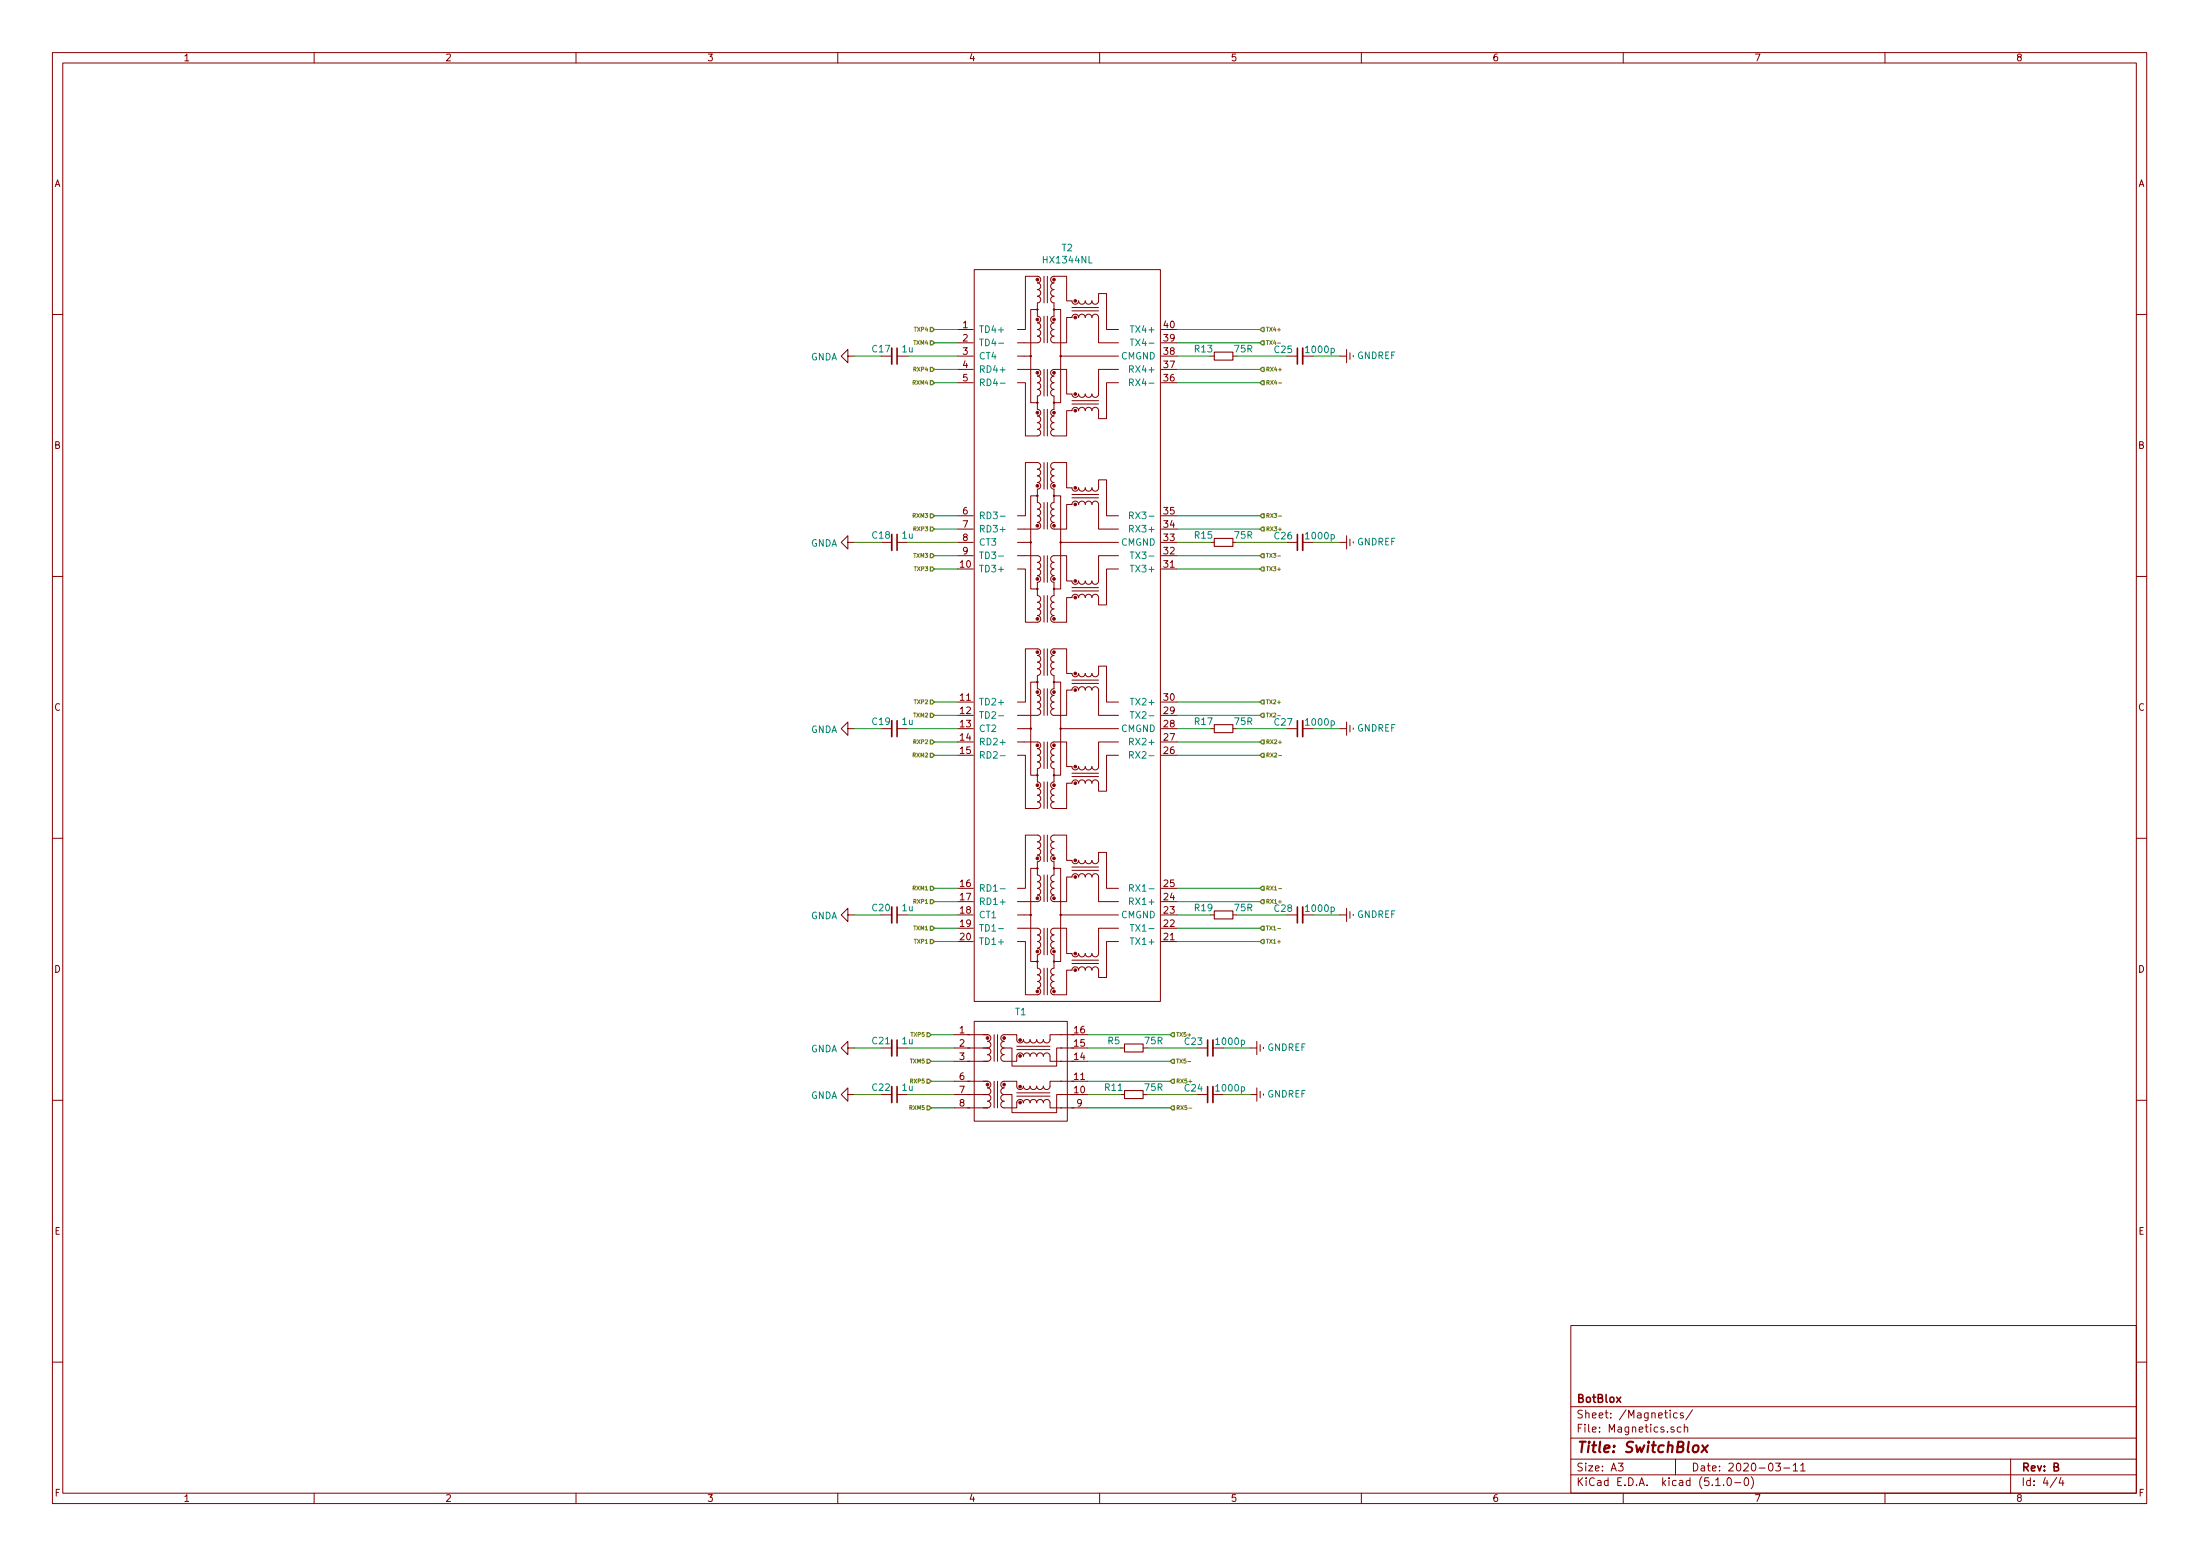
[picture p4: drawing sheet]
<svg xmlns="http://www.w3.org/2000/svg" width="420mm" height="297mm" viewBox="0 0 420 297" stroke-linecap="round" stroke-linejoin="round" font-family="sans-serif">
<g fill="none" stroke="#840000" stroke-width=".19">
<path d="M10 10h400v277h-400zM12 12h396v273.1h-396zM60 10v2M110 10v2M160 10v2M210 10v2M260 10v2M310 10v2M360 10v2M186.1 51.5h35.5v139.7h-35.5zM198 59.1h.2M198.1 59.1h-1.3v17.8h1.3"/>
<path d="M198.1 53.2v.4M199.4 52.7v5.1M200 52.7v5.1M201.2 59.1h.2M201.3 59.1h1.3v17.8h-1.3M201.3 53.2v.4M204.7 59.3h5.1M204.7 58.7h5.1M205.2 57.4h.4M10 60h2M161.9 68v-1.3l-1.2 1.3 1.2 1.3v-1.3h1.3M168.3 68h2"/>
<path d="M171.3 68h2.1M182.9 70.5h3M182.9 68h3M182.9 65.4h3M182.9 62.9h3M182.9 73.1h3M194.3 70.5h3.8a.63 .63 0 0 1 .7 .7 .63 .63 0 0 1-.7 .6 .63 .63 0 0 1 .7 .6 .63 .63 0 0 1-.7 .7 .63 .63 0 0 1 .7 .6 .63 .63 0 0 1-.7 .6 .63 .63 0 0 1 .7 .7 .63 .63 0 0 1-.7 .6v2.5a.63 .63 0 0 1 .7 .7 .63 .63 0 0 1-.7 .6 .63 .63 0 0 1 .7 .6 .63 .63 0 0 1-.7 .7 .63 .63 0 0 1 .7 .6 .63 .63 0 0 1-.7 .7 .63 .63 0 0 1 .7 .6 .63 .63 0 0 1-.7 .6h-2.3v-10.1h-1.5M194.3 62.9h1.5v-10.2h2.3a.63 .63 0 0 1 .7 .7 .63 .63 0 0 1-.7 .6 .63 .63 0 0 1 .7 .6 .63 .63 0 0 1-.7 .7 .63 .63 0 0 1 .7 .6 .63 .63 0 0 1-.7 .7 .63 .63 0 0 1 .7 .6 .63 .63 0 0 1-.7 .6v2.6a.63 .63 0 0 1 .7 .6 .63 .63 0 0 1-.7 .6 .63 .63 0 0 1 .7 .7 .63 .63 0 0 1-.7 .6 .63 .63 0 0 1 .7 .6 .63 .63 0 0 1-.7 .7 .63 .63 0 0 1 .7 .6 .63 .63 0 0 1-.7 .6h-3.8M194.3 68h2.7M198 76.9h.2M198.1 60.9v.4M198.1 71v.4"/>
<path d="M198.1 78.6v.4M199.4 60.4v5M199.4 70.5v5.1M199.4 78.1v5.1M200 60.4v5M200 70.5v5.1M200 78.1v5.1M201.2 76.9h.2M201.3 60.9v.4M201.3 71v.4M201.3 78.6v.4M202.4 68h11.2"/>
<path d="M204.7 77.1h5.1M204.7 76.5h5.1M205.2 78.4h.4M205.2 75.2h.4M205.2 60.6h.4M213.6 70.5h-3.8v4.7a.63 .63 0 0 1-.6 .7 .63 .63 0 0 1-.7-.7 .63 .63 0 0 1-.6 .7 .63 .63 0 0 1-.6-.7 .63 .63 0 0 1-.7 .7 .63 .63 0 0 1-.6-.7 .63 .63 0 0 1-.6 .7 .63 .63 0 0 1-.7-.7h-1v-4.7h-2.4a.63 .63 0 0 0-.6 .7 .63 .63 0 0 0 .6 .6 .63 .63 0 0 0-.6 .6 .63 .63 0 0 0 .6 .7 .63 .63 0 0 0-.6 .6 .63 .63 0 0 0 .6 .6 .63 .63 0 0 0-.6 .7 .63 .63 0 0 0 .6 .6l-.1 2.5a.64 .64 0 0 0-.5 .7 .64 .64 0 0 0 .6 .6 .63 .63 0 0 0-.6 .6 .63 .63 0 0 0 .6 .7 .63 .63 0 0 0-.6 .6 .63 .63 0 0 0 .6 .7 .63 .63 0 0 0-.6 .6 .63 .63 0 0 0 .6 .6h2.4v-4.8l1-.1a.64 .64 0 0 1 .7-.5 .64 .64 0 0 1 .6 .6 .63 .63 0 0 1 .6-.6 .63 .63 0 0 1 .7 .6 .63 .63 0 0 1 .6-.6 .63 .63 0 0 1 .6 .6 .63 .63 0 0 1 .7-.6 .63 .63 0 0 1 .6 .6v.2M213.6 62.9h-2.3v-6.9h-1.5v1.4a.63 .63 0 0 1-.6 .7 .63 .63 0 0 1-.7-.7 .63 .63 0 0 1-.6 .7 .63 .63 0 0 1-.6-.7 .63 .63 0 0 1-.7 .7 .63 .63 0 0 1-.6-.7 .63 .63 0 0 1-.6 .7 .63 .63 0 0 1-.7-.7h-1v-4.7h-2.5a.64 .64 0 0 0-.5 .7 .64 .64 0 0 0 .6 .6 .63 .63 0 0 0-.6 .6 .63 .63 0 0 0 .6 .7 .63 .63 0 0 0-.6 .6 .63 .63 0 0 0 .6 .7 .63 .63 0 0 0-.6 .6 .63 .63 0 0 0 .6 .6l-.1 2.6a.64 .64 0 0 0-.5 .6 .64 .64 0 0 0 .6 .6 .63 .63 0 0 0-.6 .7 .63 .63 0 0 0 .6 .6 .63 .63 0 0 0-.6 .6 .63 .63 0 0 0 .6 .7 .63 .63 0 0 0-.6 .6 .63 .63 0 0 0 .6 .6h2.4v-4.8h1a.64 .64 0 0 1 .7-.6 .64 .64 0 0 1 .6 .6 .63 .63 0 0 1 .6-.6 .63 .63 0 0 1 .7 .6 .63 .63 0 0 1 .6-.6 .63 .63 0 0 1 .6 .6 .63 .63 0 0 1 .7-.6 .63 .63 0 0 1 .6 .6v4.8h3.8M213.6 73.1h-2.3v6.8h-1.5v-1.4M221.8 70.5h3M221.8 68h3M221.8 65.4h3M221.8 62.9h3"/>
<path d="M221.8 73.1h3M231.1 68h.8M235.5 68h.7M245.7 68h2.1M248.8 68h2M255.9 68h1.3M257.2 66.7v2.6M257.8 67.3v1.3M258.4 67.9v.2M408 60h2M182.9 98.5h3M194.3 98.5h1.5v-10.2h2.3a.63 .63 0 0 1 .7 .6 .63 .63 0 0 1-.7 .7 .63 .63 0 0 1 .7 .6 .63 .63 0 0 1-.7 .6 .63 .63 0 0 1 .7 .7 .63 .63 0 0 1-.7 .6 .63 .63 0 0 1 .7 .6 .63 .63 0 0 1-.7 .7v2.5a.63 .63 0 0 1 .7 .7 .63 .63 0 0 1-.7 .6 .63 .63 0 0 1 .7 .6 .63 .63 0 0 1-.7 .7 .63 .63 0 0 1 .7 .6 .63 .63 0 0 1-.7 .6 .63 .63 0 0 1 .7 .7 .63 .63 0 0 1-.7 .6h-3.8"/>
<path d="M198 94.7h.2M198.1 94.7h-1.3v17.7h1.3M198.1 92.5v.4M199.4 88.3v5.1M199.4 95.9v5.1M200 88.3v5.1M200 95.9v5.1M201.2 94.7h.2M201.3 94.7h1.3v17.7h-1.3M201.3 92.5v.4M204.7 95h5.1M204.7 94.4h5.1"/>
<path d="M205.2 96.3h.4M205.2 93.1h.4M209.8 92.9v.3a.64 .64 0 0 1-.7 .6 .64 .64 0 0 1-.6-.7 .63 .63 0 0 1-.6 .7 .63 .63 0 0 1-.6-.7 .63 .63 0 0 1-.7 .7 .63 .63 0 0 1-.6-.7 .63 .63 0 0 1-.6 .7 .63 .63 0 0 1-.7-.7h-1v-4.8h-2.5a.64 .64 0 0 0-.5 .7 .64 .64 0 0 0 .6 .6 .63 .63 0 0 0-.6 .6 .63 .63 0 0 0 .6 .6 .63 .63 0 0 0-.6 .7 .63 .63 0 0 0 .6 .6 .63 .63 0 0 0-.6 .6 .63 .63 0 0 0 .6 .7l-.1 2.5a.64 .64 0 0 0-.5 .7 .64 .64 0 0 0 .6 .6 .63 .63 0 0 0-.6 .6 .63 .63 0 0 0 .6 .7 .63 .63 0 0 0-.6 .6 .63 .63 0 0 0 .6 .6 .63 .63 0 0 0-.6 .7 .63 .63 0 0 0 .6 .6h2.4v-4.7h1a.63 .63 0 0 1 .7-.6 .63 .63 0 0 1 .6 .6 .63 .63 0 0 1 .6-.6 .63 .63 0 0 1 .7 .6 .63 .63 0 0 1 .6-.6 .63 .63 0 0 1 .6 .6 .63 .63 0 0 1 .7-.6 .63 .63 0 0 1 .6 .6v4.7h3.8M209.8 93v-1.4h1.5v6.9h2.3M221.8 98.5h3M10 110h2M161.9 103.5v-1.2l-1.2 1.2 1.2 1.3v-1.3h1.3M168.3 103.5h2M171.3 103.5h2.1M182.9 106.1h3M182.9 103.5h3M182.9 101h3"/>
<path d="M182.9 108.6h3M194.3 106.1h3.8a.63 .63 0 0 1 .7 .6 .63 .63 0 0 1-.7 .7 .63 .63 0 0 1 .7 .6 .63 .63 0 0 1-.7 .6 .63 .63 0 0 1 .7 .7 .63 .63 0 0 1-.7 .6 .63 .63 0 0 1 .7 .6 .63 .63 0 0 1-.7 .7v2.5a.63 .63 0 0 1 .7 .6 .63 .63 0 0 1-.7 .7 .63 .63 0 0 1 .7 .6 .63 .63 0 0 1-.7 .6 .63 .63 0 0 1 .7 .7 .63 .63 0 0 1-.7 .6 .63 .63 0 0 1 .7 .6 .63 .63 0 0 1-.7 .7h-2.3v-10.2h-1.5M194.3 103.5h2.7M198 112.4h.2M198.1 100.1v.4M198.1 110.3v.4M198.1 117.9v.4M199.4 106.1v5.1M199.4 113.7v5.1M200 106.1v5.1M200 113.7v5.1M201.2 112.4h.2"/>
<path d="M201.3 100.1v.4M201.3 110.3v.4M201.3 117.9v.4M202.4 103.5h11.2M204.7 112.8h5.1M204.7 112.2h5.1M205.2 114.1h.4M205.2 110.9h.4M213.6 106.1h-3.8v4.8a.63 .63 0 0 1-.6 .6 .63 .63 0 0 1-.7-.6 .63 .63 0 0 1-.6 .6 .63 .63 0 0 1-.6-.6 .63 .63 0 0 1-.7 .6 .63 .63 0 0 1-.6-.6 .63 .63 0 0 1-.6 .6 .63 .63 0 0 1-.7-.6h-1v-4.8h-2.5a.64 .64 0 0 0-.5 .6 .64 .64 0 0 0 .6 .7 .63 .63 0 0 0-.6 .6 .63 .63 0 0 0 .6 .6 .63 .63 0 0 0-.6 .7 .63 .63 0 0 0 .6 .6 .63 .63 0 0 0-.6 .6 .63 .63 0 0 0 .6 .7l-.1 2.5a.64 .64 0 0 0-.5 .7 .64 .64 0 0 0 .6 .6 .63 .63 0 0 0-.6 .6 .63 .63 0 0 0 .6 .6 .63 .63 0 0 0-.6 .7 .63 .63 0 0 0 .6 .6 .63 .63 0 0 0-.6 .6 .63 .63 0 0 0 .6 .7h2.4v-4.7l1-.1a.64 .64 0 0 1 .7-.6 .64 .64 0 0 1 .6 .7 .63 .63 0 0 1 .6-.7 .63 .63 0 0 1 .7 .7 .63 .63 0 0 1 .6-.7 .63 .63 0 0 1 .6 .7 .63 .63 0 0 1 .7-.7 .63 .63 0 0 1 .6 .7v1.4h1.5v-6.9h2.3M221.8 106.1h3M221.8 103.5h3M221.8 101h3"/>
<path d="M221.8 108.6h3M231.1 103.5h.8M235.5 103.5h.7M245.7 103.5h2.1M248.8 103.5h2M255.9 103.5h1.3M257.2 102.3v2.5M257.8 102.9v1.3M258.4 103.4v.3M408 110h2M161.9 139.1v-1.3l-1.2 1.3 1.2 1.3v-1.3h1.3M168.3 139.1h2"/>
<path d="M171.3 139.1h2.1M182.9 139.1h3M182.9 136.6h3M182.9 134h3M194.3 134h1.5v-10.1h2.3a.63 .63 0 0 1 .7 .6 .63 .63 0 0 1-.7 .6 .63 .63 0 0 1 .7 .7 .63 .63 0 0 1-.7 .6 .63 .63 0 0 1 .7 .6 .63 .63 0 0 1-.7 .7 .63 .63 0 0 1 .7 .6 .63 .63 0 0 1-.7 .6v2.6a.63 .63 0 0 1 .7 .6 .63 .63 0 0 1-.7 .7 .63 .63 0 0 1 .7 .6 .63 .63 0 0 1-.7 .6 .63 .63 0 0 1 .7 .7 .63 .63 0 0 1-.7 .6 .63 .63 0 0 1 .7 .6 .63 .63 0 0 1-.7 .7h-3.8M194.3 139.1h2.7M198 130.2h.2M198.1 130.2h-1.3v17.8h1.3M198.1 124.4v.4M198.1 132v.4M199.4 123.9v5M199.4 131.5v5.1"/>
<path d="M200 123.9v5M200 131.5v5.1M201.2 130.2h.2M201.3 130.2h1.3v17.8h-1.3M201.3 124.4v.4M201.3 132v.4M202.4 139.1h11.2M204.7 130.5h5.1M204.7 129.8h5.1M205.2 131.7h.4M205.2 128.6h.4M213.6 134h-2.3v-6.8h-1.5v1.4a.63 .63 0 0 1-.6 .6 .63 .63 0 0 1-.7-.6 .63 .63 0 0 1-.6 .6 .63 .63 0 0 1-.6-.6 .63 .63 0 0 1-.7 .6 .63 .63 0 0 1-.6-.6 .63 .63 0 0 1-.6 .6 .63 .63 0 0 1-.7-.6h-1v-4.7h-2.5a.64 .64 0 0 0-.5 .6 .64 .64 0 0 0 .6 .6 .63 .63 0 0 0-.6 .7 .63 .63 0 0 0 .6 .6 .63 .63 0 0 0-.6 .6 .63 .63 0 0 0 .6 .7 .63 .63 0 0 0-.6 .6 .63 .63 0 0 0 .6 .6l-.1 2.6a.64 .64 0 0 0-.5 .6 .64 .64 0 0 0 .6 .7 .63 .63 0 0 0-.6 .6 .63 .63 0 0 0 .6 .6 .63 .63 0 0 0-.6 .7 .63 .63 0 0 0 .6 .6 .63 .63 0 0 0-.6 .6 .63 .63 0 0 0 .6 .7h2.4v-4.9h1a.64 .64 0 0 1 .7-.6 .64 .64 0 0 1 .6 .6 .63 .63 0 0 1 .6-.6 .63 .63 0 0 1 .7 .6 .63 .63 0 0 1 .6-.6 .63 .63 0 0 1 .6 .6 .63 .63 0 0 1 .7-.6 .63 .63 0 0 1 .6 .6v4.9h3.8"/>
<path d="M221.8 139.1h3M221.8 136.6h3M221.8 134h3M231.1 139.1h.8M235.5 139.1h.7M245.7 139.1h2.1M248.8 139.1h2M255.9 139.1h1.3M257.2 137.8v2.6M257.8 138.5v1.2M258.4 139v.2M182.9 141.6h3"/>
<path d="M182.9 144.2h3M194.3 141.6h3.8a.63 .63 0 0 1 .7 .7 .63 .63 0 0 1-.7 .6 .63 .63 0 0 1 .7 .6 .63 .63 0 0 1-.7 .7 .63 .63 0 0 1 .7 .6 .63 .63 0 0 1-.7 .7 .63 .63 0 0 1 .7 .6 .63 .63 0 0 1-.7 .6v2.6a.63 .63 0 0 1 .7 .6 .63 .63 0 0 1-.7 .6 .63 .63 0 0 1 .7 .7 .63 .63 0 0 1-.7 .6 .63 .63 0 0 1 .7 .6 .63 .63 0 0 1-.7 .7 .63 .63 0 0 1 .7 .6 .63 .63 0 0 1-.7 .6h-2.3v-10.1h-1.5M198 148h.2M198.1 142.1v.4M198.1 149.8v.4M199.4 141.6v5.1M199.4 149.3v5M199.4 159.4v5.1M200 141.6v5.1M200 149.3v5M200 159.4v5.1M201.2 148h.2"/>
<path d="M201.3 142.1v.4M201.3 149.8v.4M204.7 148.2h5.1M204.7 147.6h5.1M205.2 149.5h.4M205.2 146.3h.4M213.6 141.6h-3.8v4.7a.63 .63 0 0 1-.6 .7 .63 .63 0 0 1-.7-.7 .63 .63 0 0 1-.6 .7 .63 .63 0 0 1-.6-.7 .63 .63 0 0 1-.7 .7 .63 .63 0 0 1-.6-.7 .63 .63 0 0 1-.6 .7 .63 .63 0 0 1-.7-.7h-1v-4.7h-2.4a.63 .63 0 0 0-.6 .7 .63 .63 0 0 0 .6 .6 .63 .63 0 0 0-.6 .6 .63 .63 0 0 0 .6 .7 .63 .63 0 0 0-.6 .6 .63 .63 0 0 0 .6 .7 .63 .63 0 0 0-.6 .6 .63 .63 0 0 0 .6 .6l-.1 2.6a.64 .64 0 0 0-.5 .6 .64 .64 0 0 0 .6 .6 .63 .63 0 0 0-.6 .7 .63 .63 0 0 0 .6 .6 .63 .63 0 0 0-.6 .6 .63 .63 0 0 0 .6 .7 .63 .63 0 0 0-.6 .6 .63 .63 0 0 0 .6 .6h2.4v-4.8h1a.64 .64 0 0 1 .7-.6 .64 .64 0 0 1 .6 .6 .63 .63 0 0 1 .6-.6 .63 .63 0 0 1 .7 .6 .63 .63 0 0 1 .6-.6 .63 .63 0 0 1 .6 .6 .63 .63 0 0 1 .7-.6 .63 .63 0 0 1 .6 .6v.3M213.6 144.2h-2.3v6.8h-1.5v-1.4M221.8 141.6h3M221.8 144.2h3M10 160h2M161.9 174.7v-1.3l-1.2 1.3 1.2 1.2v-1.2h1.3"/>
<path d="M168.3 174.7h2M171.3 174.7h2.1M182.9 177.2h3M182.9 174.7h3M182.9 172.1h3M182.9 169.6h3M182.9 179.7h3M194.3 177.2h3.8a.63 .63 0 0 1 .7 .6 .63 .63 0 0 1-.7 .7 .63 .63 0 0 1 .7 .6 .63 .63 0 0 1-.7 .6 .63 .63 0 0 1 .7 .7 .63 .63 0 0 1-.7 .6 .63 .63 0 0 1 .7 .6 .63 .63 0 0 1-.7 .7v2.5a.63 .63 0 0 1 .7 .7 .63 .63 0 0 1-.7 .6 .63 .63 0 0 1 .7 .6 .63 .63 0 0 1-.7 .7 .63 .63 0 0 1 .7 .6 .63 .63 0 0 1-.7 .6 .63 .63 0 0 1 .7 .7 .63 .63 0 0 1-.7 .6h-2.3v-10.2h-1.5M194.3 169.6h1.5v-10.2h2.3a.63 .63 0 0 1 .7 .7 .63 .63 0 0 1-.7 .6 .63 .63 0 0 1 .7 .6 .63 .63 0 0 1-.7 .7 .63 .63 0 0 1 .7 .6 .63 .63 0 0 1-.7 .6 .63 .63 0 0 1 .7 .7 .63 .63 0 0 1-.7 .6v2.5a.63 .63 0 0 1 .7 .7 .63 .63 0 0 1-.7 .6 .63 .63 0 0 1 .7 .6 .63 .63 0 0 1-.7 .7 .63 .63 0 0 1 .7 .6 .63 .63 0 0 1-.7 .7 .63 .63 0 0 1 .7 .6 .63 .63 0 0 1-.7 .6h-3.8M194.3 174.7h2.7M198 165.8h.2M198.1 165.8h-1.3v17.8h1.3"/>
<path d="M198.1 163.6v.4M198.1 171.2v.4M199.4 167v5.1M199.4 177.2v5.1M200 167v5.1M200 177.2v5.1M201.2 165.8h.2M201.3 165.8h1.3v17.8h-1.3M201.3 163.6v.4M201.3 171.2v.4M202.4 174.7h11.2M204.7 166.2h5.1"/>
<path d="M204.7 165.5h5.1M205.2 167.4h.4M205.2 164.2h.4M209.8 164v.3a.64 .64 0 0 1-.7 .6 .64 .64 0 0 1-.6-.7 .63 .63 0 0 1-.6 .7 .63 .63 0 0 1-.6-.7 .63 .63 0 0 1-.7 .7 .63 .63 0 0 1-.6-.7 .63 .63 0 0 1-.6 .7 .63 .63 0 0 1-.7-.7h-1v-4.8h-2.5a.64 .64 0 0 0-.5 .7 .64 .64 0 0 0 .6 .6 .63 .63 0 0 0-.6 .6 .63 .63 0 0 0 .6 .7 .63 .63 0 0 0-.6 .6 .63 .63 0 0 0 .6 .6 .63 .63 0 0 0-.6 .7 .63 .63 0 0 0 .6 .6l-.1 2.5a.64 .64 0 0 0-.5 .7 .64 .64 0 0 0 .6 .6 .63 .63 0 0 0-.6 .6 .63 .63 0 0 0 .6 .7 .63 .63 0 0 0-.6 .6 .63 .63 0 0 0 .6 .7 .63 .63 0 0 0-.6 .6 .63 .63 0 0 0 .6 .6h2.4v-4.7h1a.63 .63 0 0 1 .7-.6 .63 .63 0 0 1 .6 .6 .63 .63 0 0 1 .6-.6 .63 .63 0 0 1 .7 .6 .63 .63 0 0 1 .6-.6 .63 .63 0 0 1 .6 .6 .63 .63 0 0 1 .7-.6 .63 .63 0 0 1 .6 .6v4.7h3.8M209.8 164.1v-1.4h1.5v6.9h2.3M213.6 177.2h-3.8v4.8a.63 .63 0 0 1-.6 .7 .63 .63 0 0 1-.7-.7 .63 .63 0 0 1-.6 .7 .63 .63 0 0 1-.6-.7 .63 .63 0 0 1-.7 .7 .63 .63 0 0 1-.6-.7 .63 .63 0 0 1-.6 .7 .63 .63 0 0 1-.7-.7h-1v-4.8h-2.5a.64 .64 0 0 0-.5 .7 .64 .64 0 0 0 .6 .6 .63 .63 0 0 0-.6 .6 .63 .63 0 0 0 .6 .6 .63 .63 0 0 0-.6 .7 .63 .63 0 0 0 .6 .6 .63 .63 0 0 0-.6 .6 .63 .63 0 0 0 .6 .7l-.1 2.5a.64 .64 0 0 0-.5 .7 .64 .64 0 0 0 .6 .6 .63 .63 0 0 0-.6 .6 .63 .63 0 0 0 .6 .7 .63 .63 0 0 0-.6 .6 .63 .63 0 0 0 .6 .6 .63 .63 0 0 0-.6 .7 .63 .63 0 0 0 .6 .6h2.4v-4.7h1a.64 .64 0 0 1 .7-.6 .64 .64 0 0 1 .6 .6 .63 .63 0 0 1 .6-.6 .63 .63 0 0 1 .7 .6 .63 .63 0 0 1 .6-.6 .63 .63 0 0 1 .6 .6 .63 .63 0 0 1 .7-.6 .63 .63 0 0 1 .6 .6v1.4h1.5v-6.9h2.3M221.8 177.2h3M221.8 174.7h3M221.8 172.1h3M221.8 169.6h3M221.8 179.7h3M231.1 174.7h.8"/>
<path d="M235.5 174.7h.7M245.7 174.7h2.1M248.8 174.7h2M255.9 174.7h1.3M257.2 173.4v2.5M257.8 174v1.3M258.4 174.5v.3M408 160h2M182.2 197.5h6.4a.63 .63 0 0 1 .6 .7 .63 .63 0 0 1-.6 .6 .63 .63 0 0 1 .6 .6 .63 .63 0 0 1-.6 .7M186.1 195h17.7v19h-17.7zM188.6 198v.4M189.9 197.5v5.1"/>
<path d="M190.5 197.5v5.1M191.8 198v.4M194.2 198.4v-.9h-2.4a.63 .63 0 0 0-.7 .7 .63 .63 0 0 0 .7 .6 .63 .63 0 0 0-.7 .6 .63 .63 0 0 0 .7 .7M194.2 199.7h6.3M194.8 198.4v.4M198 183.6h.2M198.1 181.4v.4M198.1 189v.4M199.4 184.8v5.1M200 184.8v5.1M201.2 183.6h.2M201.3 181.4v.4"/>
<path d="M201.3 189v.4M202.6 197.5h5.1M202.8 197.5h-2.3v1a.63 .63 0 0 1-.6 .6 .63 .63 0 0 1-.6-.6 .63 .63 0 0 1-.7 .6 .63 .63 0 0 1-.6-.6 .63 .63 0 0 1-.6 .6 .63 .63 0 0 1-.7-.6 .63 .63 0 0 1-.6 .6 .63 .63 0 0 1-.6-.6 .63 .63 0 0 1-.7 .6 .63 .63 0 0 1-.6-.6M204.7 183.9h5.1M204.7 183.3h5.1M205.2 185.2h.4M205.2 182h.4M240 198.8v2.5M240.7 199.4v1.3M241.3 199.9v.3M10 210h2M161.9 200.1v-1.3l-1.2 1.3 1.2 1.2v-1.2h1.3"/>
<path d="M161.9 209v-1.3l-1.2 1.3 1.2 1.2v-1.2h1.3M168.3 200.1h2M168.3 209h2M171.3 200.1h2.1M171.3 209h2.1M182.2 206.4h6.4a.63 .63 0 0 1 .6 .6 .63 .63 0 0 1-.6 .7 .63 .63 0 0 1 .6 .6 .63 .63 0 0 1-.6 .7M182.2 200.1h6.4M182.2 209h6.4M188.6 209a.63 .63 0 0 1 .6 .6 .63 .63 0 0 1-.6 .6 .63 .63 0 0 1 .6 .7 .63 .63 0 0 1-.6 .6h-6.4M188.6 200.1a.63 .63 0 0 1 .6 .6 .63 .63 0 0 1-.6 .6 .63 .63 0 0 1 .6 .7 .63 .63 0 0 1-.6 .6h-6.4M188.6 206.9v.4M189.9 206.4v5.1"/>
<path d="M190.5 206.4v5.1M191.8 209a.63 .63 0 0 0-.7 .6 .63 .63 0 0 0 .7 .6 .63 .63 0 0 0-.7 .7 .63 .63 0 0 0 .7 .6h2.4v-1M191.8 200.1a.63 .63 0 0 0-.7 .6 .63 .63 0 0 0 .7 .6 .63 .63 0 0 0-.7 .7 .63 .63 0 0 0 .7 .6h2.4v-1M191.8 206.9v.4M191.8 200.1h1.5v3.4h8.5v-3.4h1M191.8 209h1.5v3.4h8.5v-3.4h1M194.2 201.6a.63 .63 0 0 1 .6-.6 .63 .63 0 0 1 .7 .6 .63 .63 0 0 1 .6-.6 .63 .63 0 0 1 .6 .6 .63 .63 0 0 1 .7-.6 .63 .63 0 0 1 .6 .6 .63 .63 0 0 1 .6-.6 .63 .63 0 0 1 .7 .6 .63 .63 0 0 1 .6-.6 .63 .63 0 0 1 .6 .6v1h2.3M194.2 207.3v-.9h-2.4a.63 .63 0 0 0-.7 .6 .63 .63 0 0 0 .7 .7 .63 .63 0 0 0-.7 .6 .63 .63 0 0 0 .7 .7M194.2 210.5a.63 .63 0 0 1 .6-.6 .63 .63 0 0 1 .7 .6 .63 .63 0 0 1 .6-.6 .63 .63 0 0 1 .6 .6 .63 .63 0 0 1 .7-.6 .63 .63 0 0 1 .6 .6 .63 .63 0 0 1 .6-.6 .63 .63 0 0 1 .7 .6 .63 .63 0 0 1 .6-.6 .63 .63 0 0 1 .6 .6v1h2.3M194.2 200.4h6.3M194.2 209.3h6.3M194.2 208.6h6.3"/>
<path d="M194.8 201.5v.2M194.8 207.3v.4M194.8 210.3v.3M202.6 200.1h5.1M202.6 209h5.1M202.6 211.5h5.1M202.6 206.4h5.1M202.6 202.6h5.1M202.8 206.4h-2.3v1a.63 .63 0 0 1-.6 .6 .63 .63 0 0 1-.6-.6 .63 .63 0 0 1-.7 .6 .63 .63 0 0 1-.6-.6 .63 .63 0 0 1-.6 .6 .63 .63 0 0 1-.7-.6 .63 .63 0 0 1-.6 .6 .63 .63 0 0 1-.6-.6 .63 .63 0 0 1-.7 .6 .63 .63 0 0 1-.6-.6M214 200.1h.8M214 209h.8M218.3 200.1h.8"/>
<path d="M218.3 209h.8M228.6 200.1h2M228.6 209h2M231.6 200.1h2.1M231.6 209h2.1M238.8 200.1h1.2M238.8 209h1.2M240 207.7v2.5M240.7 208.3v1.3M241.3 208.8v.3M408 210h2M300 253h108v32.1h-108z"/>
<path d="M10 260h2M300 278.5h108M300 274.5h108M300 268.5h108M309 279.3h1l-.5 .6 .4 .1v.7l-.2 .1-.7-.1M319 269.2v.2M319.7 272.5a.37 .37 0 0 0-.6 .1l.1 .2 .5 .2 .1 .1-.3 .3-.4-.1M320 278.5v3M320.3 269.8l-.4-.1-.3 .3 .1 .6 .2 .1 .4-.1M321 272.5l-.4-.1-.3 .3 .1 .6 .2 .1 .4-.1M321.5 269.8l-.4-.1-.2 .2 .1 .2 .5 .2v.3h-.6M321.7 272.5a.37 .37 0 0 1 .6 .1v.8"/>
<path d="M321.7 271.9v1.5M323.2 269.1l-1.2 2M339.1 279.3h.9l-.5 .6 .5 .1v.7l-.2 .1-.7-.1M342.5 279.7l.4-.4v1.5M343.9 279.7l.4-.4v1.5M384 278.5v6.6M408 260h2M60 285.1v1.9M110 285.1v1.9M160 285.1v1.9M210 285.1v1.9M260 285.1v1.9"/>
<path d="M300 281.5h108M310 285.1v1.9M327.7 283.6h.8M329.2 283.5v.1M329.9 282.3l.4-.2a.94 .94 0 0 1 0 1.5 .82 .82 0 0 1-.4-1.3zM331.3 283h1.2M333.3 282.2l.2-.1a.8 .8 0 0 1 .5 .8 .8 .8 0 0 1-.5 .7 1 1 0 0 1-.2-1.4zM334.4 281.9a1.71 1.71 0 0 1 0 2.3M340.7 280.2h1.1M342.5 280.8h.8M343.9 280.8h.9M360 285.1v1.9"/>
<path d="M392.8 282l-1.3 2M393.6 282l-.4 1.1h1M394 282.6v1"/>
<circle cx="198.1" cy="53.4" r=".25"/>
<circle cx="198.1" cy="59.1" r=".13"/>
<circle cx="198.1" cy="53.4" r=".13"/>
<circle cx="201.3" cy="53.4" r=".25"/>
<circle cx="201.3" cy="53.4" r=".13"/>
<circle cx="201.3" cy="59.1" r=".13"/>
<circle cx="205.4" cy="57.4" r=".25"/>
<circle cx="205.4" cy="57.4" r=".13"/>
<circle cx="196.8" cy="68" r=".13"/>
<circle cx="198.1" cy="78.8" r=".25"/>
<circle cx="198.1" cy="61" r=".25"/>
<circle cx="198.1" cy="71.2" r=".25"/>
<circle cx="198.1" cy="76.9" r=".13"/>
<circle cx="198.1" cy="61" r=".13"/>
<circle cx="198.1" cy="71.2" r=".13"/>
<circle cx="198.1" cy="78.8" r=".13"/>
<circle cx="201.3" cy="61" r=".25"/>
<circle cx="201.3" cy="78.8" r=".25"/>
<circle cx="201.3" cy="71.2" r=".25"/>
<circle cx="201.3" cy="61" r=".13"/>
<circle cx="201.3" cy="78.8" r=".13"/>
<circle cx="201.3" cy="76.9" r=".13"/>
<circle cx="201.3" cy="71.2" r=".13"/>
<circle cx="202.6" cy="68" r=".13"/>
<circle cx="205.4" cy="78.4" r=".25"/>
<circle cx="205.4" cy="60.6" r=".25"/>
<circle cx="205.4" cy="75.2" r=".25"/>
<circle cx="205.4" cy="78.4" r=".13"/>
<circle cx="205.4" cy="60.6" r=".13"/>
<circle cx="205.4" cy="75.2" r=".13"/>
<circle cx="198.1" cy="92.7" r=".25"/>
<circle cx="198.1" cy="94.7" r=".13"/>
<circle cx="198.1" cy="92.7" r=".13"/>
<circle cx="201.3" cy="92.7" r=".25"/>
<circle cx="201.3" cy="92.7" r=".13"/>
<circle cx="201.3" cy="94.7" r=".13"/>
<circle cx="205.4" cy="96.3" r=".25"/>
<circle cx="205.4" cy="93.1" r=".25"/>
<circle cx="205.4" cy="93.1" r=".13"/>
<circle cx="205.4" cy="96.3" r=".13"/>
<circle cx="196.8" cy="103.5" r=".13"/>
<circle cx="198.1" cy="118.1" r=".25"/>
<circle cx="198.1" cy="110.5" r=".25"/>
<circle cx="198.1" cy="100.4" r=".25"/>
<circle cx="198.1" cy="100.4" r=".13"/>
<circle cx="198.1" cy="118.1" r=".13"/>
<circle cx="198.1" cy="112.4" r=".13"/>
<circle cx="198.1" cy="110.5" r=".13"/>
<circle cx="201.3" cy="100.4" r=".25"/>
<circle cx="201.3" cy="118.1" r=".25"/>
<circle cx="201.3" cy="110.5" r=".25"/>
<circle cx="201.3" cy="110.5" r=".13"/>
<circle cx="201.3" cy="118.1" r=".13"/>
<circle cx="201.3" cy="100.4" r=".13"/>
<circle cx="201.3" cy="112.4" r=".13"/>
<circle cx="202.6" cy="103.5" r=".13"/>
<circle cx="205.4" cy="110.9" r=".25"/>
<circle cx="205.4" cy="114.1" r=".25"/>
<circle cx="205.4" cy="110.9" r=".13"/>
<circle cx="205.4" cy="114.1" r=".13"/>
<circle cx="196.8" cy="139.1" r=".13"/>
<circle cx="198.1" cy="132.1" r=".25"/>
<circle cx="198.1" cy="124.5" r=".25"/>
<circle cx="198.1" cy="130.2" r=".13"/>
<circle cx="198.1" cy="132.1" r=".13"/>
<circle cx="198.1" cy="124.5" r=".13"/>
<circle cx="201.3" cy="132.1" r=".25"/>
<circle cx="201.3" cy="124.5" r=".25"/>
<circle cx="201.3" cy="130.2" r=".13"/>
<circle cx="201.3" cy="132.1" r=".13"/>
<circle cx="201.3" cy="124.5" r=".13"/>
<circle cx="202.6" cy="139.1" r=".13"/>
<circle cx="205.4" cy="131.7" r=".25"/>
<circle cx="205.4" cy="128.6" r=".25"/>
<circle cx="205.4" cy="131.7" r=".13"/>
<circle cx="205.4" cy="128.6" r=".13"/>
<circle cx="198.1" cy="149.9" r=".25"/>
<circle cx="198.1" cy="142.3" r=".25"/>
<circle cx="198.1" cy="149.9" r=".13"/>
<circle cx="198.1" cy="148" r=".13"/>
<circle cx="198.1" cy="142.3" r=".13"/>
<circle cx="201.3" cy="149.9" r=".25"/>
<circle cx="201.3" cy="142.3" r=".25"/>
<circle cx="201.3" cy="148" r=".13"/>
<circle cx="201.3" cy="142.3" r=".13"/>
<circle cx="201.3" cy="149.9" r=".13"/>
<circle cx="205.4" cy="146.3" r=".25"/>
<circle cx="205.4" cy="149.5" r=".25"/>
<circle cx="205.4" cy="146.3" r=".13"/>
<circle cx="205.4" cy="149.5" r=".13"/>
<circle cx="196.8" cy="174.7" r=".13"/>
<circle cx="198.1" cy="171.5" r=".25"/>
<circle cx="198.1" cy="163.9" r=".25"/>
<circle cx="198.1" cy="171.5" r=".13"/>
<circle cx="198.1" cy="163.9" r=".13"/>
<circle cx="198.1" cy="165.8" r=".13"/>
<circle cx="201.3" cy="171.5" r=".25"/>
<circle cx="201.3" cy="163.9" r=".25"/>
<circle cx="201.3" cy="171.5" r=".13"/>
<circle cx="201.3" cy="163.9" r=".13"/>
<circle cx="201.3" cy="165.8" r=".13"/>
<circle cx="202.6" cy="174.7" r=".13"/>
<circle cx="205.4" cy="167.4" r=".25"/>
<circle cx="205.4" cy="164.2" r=".25"/>
<circle cx="205.4" cy="164.2" r=".13"/>
<circle cx="205.4" cy="167.4" r=".13"/>
<circle cx="188.6" cy="198.2" r=".25"/>
<circle cx="188.6" cy="198.2" r=".13"/>
<circle cx="191.8" cy="198.2" r=".25"/>
<circle cx="191.8" cy="198.2" r=".13"/>
<circle cx="194.8" cy="198.5" r=".25"/>
<circle cx="194.8" cy="198.5" r=".13"/>
<circle cx="198.1" cy="181.6" r=".25"/>
<circle cx="198.1" cy="189.3" r=".25"/>
<circle cx="198.1" cy="189.3" r=".13"/>
<circle cx="198.1" cy="183.6" r=".13"/>
<circle cx="198.1" cy="181.6" r=".13"/>
<circle cx="201.3" cy="181.6" r=".25"/>
<circle cx="201.3" cy="189.3" r=".25"/>
<circle cx="201.3" cy="189.3" r=".13"/>
<circle cx="201.3" cy="181.6" r=".13"/>
<circle cx="201.3" cy="183.6" r=".13"/>
<circle cx="205.4" cy="185.2" r=".25"/>
<circle cx="205.4" cy="182" r=".25"/>
<circle cx="205.4" cy="185.2" r=".13"/>
<circle cx="205.4" cy="182" r=".13"/>
<circle cx="188.6" cy="207" r=".25"/>
<circle cx="188.6" cy="207" r=".13"/>
<circle cx="191.8" cy="207" r=".25"/>
<circle cx="191.8" cy="207" r=".13"/>
<circle cx="194.8" cy="207.4" r=".25"/>
<circle cx="194.8" cy="210.5" r=".25"/>
<circle cx="194.8" cy="201.6" r=".25"/>
<circle cx="194.8" cy="201.6" r=".13"/>
<circle cx="194.8" cy="210.5" r=".13"/>
<circle cx="194.8" cy="207.4" r=".13"/>
</g>
<path d="M325.1 275.9l.9 1.3M326.2 275.9l-1.3 1.3" fill="none" stroke="#840000" stroke-width=".41"/>
<g fill="none" stroke="#848400" stroke-width=".25">
<path d="M177.7 70.1h.4l.3 .4-.3 .4h-.4zM177.7 72.7h.4l.3 .4-.3 .3h-.4zM177.7 62.5h.4l.3 .4-.3 .4h-.4zM177.7 65.1h.4l.3 .3-.3 .4h-.4zM241 62.5h.4v.8h-.4l-.3-.4zM241 65.1h.4v.7h-.4l-.3-.4zM241 70.1h.4v.8h-.4l-.3-.4zM241 72.7h.4v.7h-.4l-.3-.3zM177.7 98.1h.4l.3 .4-.3 .3h-.4zM241 98.1h.4v.7h-.4l-.3-.3zM177.7 100.6h.4l.3 .4-.3 .4h-.4zM177.7 108.2h.4l.3 .4-.3 .4h-.4z"/>
<path d="M177.7 105.7h.4l.3 .4-.3 .4h-.4zM241 100.6h.4v.8h-.4l-.3-.4zM241 105.7h.4v.8h-.4l-.3-.4zM241 108.2h.4v.8h-.4l-.3-.4zM177.7 133.6h.4l.3 .4-.3 .4h-.4zM177.7 136.2h.4l.3 .4-.3 .3h-.4zM241 133.6h.4v.8h-.4l-.3-.4zM241 136.2h.4v.7h-.4l-.3-.3zM177.7 141.3h.4l.3 .3-.3 .4h-.4zM177.7 143.8h.4l.3 .4-.3 .4h-.4zM241 141.3h.4v.7h-.4l-.3-.4zM241 143.8h.4v.8h-.4l-.3-.4z"/>
<path d="M177.7 171.7h.4l.3 .4-.3 .4h-.4zM177.7 169.2h.4l.3 .4-.3 .4h-.4zM177.7 179.4h.4l.3 .3-.3 .4h-.4zM177.7 176.8h.4l.3 .4-.3 .4h-.4zM241 179.4h.4v.7h-.4l-.3-.4zM241 176.8h.4v.8h-.4l-.3-.4zM241 171.7h.4v.8h-.4l-.3-.4zM241 169.2h.4v.8h-.4l-.3-.4zM177 197.1h.4l.4 .4-.4 .4h-.4zM223.9 197.1h.4v.8h-.4l-.4-.4zM177 206h.4l.4 .4-.4 .4h-.4zM177 211.1h.4l.4 .4-.4 .4h-.4z"/>
<path d="M177 202.2h.4l.4 .4-.4 .4h-.4zM223.5 211.5l.4-.4h.4v.8h-.4zM223.9 202.2h.4v.8h-.4l-.4-.4zM223.9 206h.4v.8h-.4l-.4-.4z"/>
</g>
<g fill="none" stroke="#008484" stroke-width=".19">
<path d="M190.7 65.5h1M191 73.1h1M215.7 73h.6l.2-.2-.1-.3-.7-.1v1.2M215.7 70.5l.6-.1 .2-.2-.1-.3-.7-.1v1.3M215.8 64.7h.8M215.8 62.2h.8M216 73l.5 .6M216.2 64.7v1.3M191 98.5h1M215.7 98.4h.6l.2-.2-.1-.3-.7-.1v1.2M216 98.4l.5 .6M190.7 106.2h1"/>
<path d="M215.7 101l.6-.1 .2-.2-.1-.3-.7-.1v1.3M215.8 107.9h.8M215.8 105.4h.8M216.2 105.4v1.2M190.7 136.6h1M215.8 135.9h.8M215.8 133.3h.8M216.2 135.9v1.2M191 144.3h1M215.7 144.1h.6l.2-.2-.1-.3-.7-.1v1.2M215.7 141.6l.6-.1 .2-.1-.1-.3-.7-.2v1.3M216 144.1l.5 .6"/>
<path d="M190.7 177.3h1M191 169.7h1M215.7 172.1l.6-.1 .2-.2-.1-.3-.7-.1v1.3M215.7 169.5h.6l.2-.2-.1-.3-.7-.1v1.2M215.8 179h.8M215.8 176.5h.8M216 169.5l.5 .6M216.2 176.5v1.3"/>
</g>
<g fill="none" stroke="#008400" stroke-width=".19">
<path d="M163.2 68h5.1M173.4 68h9.5M178.4 65.4h4.5M178.4 62.9h4.5M178.4 73.1h4.5M178.4 70.5h4.5M224.8 65.4h15.9M224.8 62.9h15.9M224.8 73.1h15.9M224.8 70.5h15.9M224.8 68h6.3M236.2 68h9.5"/>
<path d="M250.8 68h5.1M178.4 98.5h4.5M224.8 98.5h15.9M163.2 103.5h5.1M173.4 103.5h9.5M178.4 108.6h4.5M178.4 106.1h4.5M178.4 101h4.5M224.8 103.5h6.3M224.8 108.6h15.9M224.8 106.1h15.9M224.8 101h15.9"/>
<path d="M236.2 103.5h9.5M250.8 103.5h5.1M163.2 139.1h5.1M173.4 139.1h9.5M178.4 136.6h4.5M178.4 134h4.5M224.8 136.6h15.9M224.8 134h15.9M224.8 139.1h6.3M236.2 139.1h9.5M250.8 139.1h5.1M178.4 144.2h4.5"/>
<path d="M178.4 141.6h4.5M224.8 144.2h15.9M224.8 141.6h15.9M163.2 174.7h5.1M173.4 174.7h9.5M178.4 177.2h4.5M178.4 179.7h4.5M178.4 169.6h4.5M178.4 172.1h4.5M224.8 177.2h15.9M224.8 179.7h15.9M224.8 169.6h15.9"/>
<path d="M224.8 172.1h15.9M224.8 174.7h6.3M236.2 174.7h9.5M250.8 174.7h5.1M177.8 197.5h4.4M207.7 197.5h15.8M163.2 200.1h5.1M163.2 209h5.1M173.4 200.1h8.8M173.4 209h8.8M177.8 202.6h4.4M177.8 206.4h4.4"/>
<path d="M177.8 211.5h4.4M207.7 202.6h15.8M207.7 206.4h15.8M207.7 211.5h15.8M207.7 200.1h6.3M207.7 209h6.3M219.1 200.1h9.5M219.1 209h9.5M233.7 200.1h5.1M233.7 209h5.1"/>
</g>
<path d="M170.3 66.5v3M248.8 66.5v3M170.3 102v3.1M248.8 102v3.1M170.3 137.6v3M248.8 137.6v3M170.3 173.1v3.1M248.8 173.1v3.1M170.3 198.5v3.1M231.6 198.5v3.1M170.3 207.4v3.1M231.6 207.4v3.1" fill="none" stroke="#840000" stroke-width=".33"/>
<path d="M171.3 66.5v3M247.8 66.5v3M171.3 102v3.1M247.8 102v3.1M171.3 137.6v3M247.8 137.6v3M171.3 173.1v3.1M247.8 173.1v3.1M171.3 198.5v3.1M230.6 198.5v3.1M171.3 207.4v3.1M230.6 207.4v3.1" fill="none" stroke="#840000" stroke-width=".3"/>
<path d="M244.2 70.6h.6M244.2 73.1h.6M244.2 98.5h.6M244 106.1h.6M244.2 141.7h.6M244.2 144.2h.6M244 177.3h.6M244.2 169.6h.6M226.8 202.7h.6M227 211.5h.6" fill="none" stroke="#848400" stroke-width=".19"/>
<path d="M231.9 67.2h3.6v1.5h-3.6zM231.9 102.8h3.6v1.5h-3.6zM231.9 138.3h3.6v1.6h-3.6zM231.9 173.9h3.6v1.5h-3.6zM214.8 199.3h3.5v1.5h-3.5zM214.8 208.2h3.5v1.5h-3.5z" fill="none" stroke="#840000" stroke-width=".2"/>
<text font-size="2.8" fill="#840000" x="301" y="277.3">Title: SwitchBlox</text>
<g font-size="2.1" fill="#840000">
<text x="301" y="267.8">BotBlox</text>
<text x="301" y="273.5">File: Magnetics.sch</text>
<text x="301" y="270.8">Sheet: /Magnetics/</text>
<text x="301" y="280.9">Size: A3</text>
<text x="323" y="280.9">Date: 2020-03-11</text>
<text x="386" y="280.9">Rev: B</text>
<text x="301" y="283.7">KiCad E.D.A. kicad (5.1.0-0)</text>
<text x="386" y="283.7">Id: 4/4</text>
</g>
<g font-size="1.8" fill="#840000">
<text x="35" y="11.7">1</text>
<text x="85" y="11.7">2</text>
<text x="135" y="11.7">3</text>
<text x="185" y="11.7">4</text>
<text x="235" y="11.7">5</text>
<text x="285" y="11.7">6</text>
<text x="335" y="11.7">7</text>
<text x="385" y="11.7">8</text>
<text x="10.4" y="35.7">A</text>
<text x="408.4" y="35.7">A</text>
<text x="183.9" y="62.6">1</text>
<text x="183.9" y="65.2">2</text>
<text x="222.3" y="65.2">39</text>
<text x="222.3" y="62.6">40</text>
<text x="183.9" y="67.7">3</text>
<text x="183.9" y="70.3">4</text>
<text x="222.3" y="70.3">37</text>
<text x="222.3" y="67.7">38</text>
<text x="183.9" y="72.8">5</text>
<text x="222.3" y="72.8">36</text>
<text x="10.4" y="85.7">B</text>
<text x="408.4" y="85.7">B</text>
<text x="183.9" y="98.2">6</text>
<text x="183.9" y="100.7">7</text>
<text x="222.3" y="100.7">34</text>
<text x="222.3" y="98.2">35</text>
<text x="183.9" y="103.3">8</text>
<text x="183.9" y="105.8">9</text>
<text x="222.3" y="105.8">32</text>
<text x="222.3" y="103.3">33</text>
<text x="183.4" y="108.4">10</text>
<text x="222.3" y="108.4">31</text>
<text x="10.4" y="135.7">C</text>
<text x="183.4" y="133.8">11</text>
<text x="183.4" y="136.3">12</text>
<text x="222.3" y="136.3">29</text>
<text x="222.3" y="133.8">30</text>
<text x="408.4" y="135.7">C</text>
<text x="183.4" y="138.8">13</text>
<text x="183.4" y="141.4">14</text>
<text x="183.4" y="143.9">15</text>
<text x="222.3" y="143.9">26</text>
<text x="222.3" y="141.4">27</text>
<text x="222.3" y="138.8">28</text>
<text x="183.4" y="169.3">16</text>
<text x="183.4" y="171.9">17</text>
<text x="222.3" y="171.9">24</text>
<text x="222.3" y="169.3">25</text>
<text x="183.4" y="174.4">18</text>
<text x="183.4" y="176.9">19</text>
<text x="183.4" y="179.5">20</text>
<text x="222.3" y="179.5">21</text>
<text x="222.3" y="176.9">22</text>
<text x="222.3" y="174.4">23</text>
<text x="10.4" y="185.7">D</text>
<text x="408.4" y="185.7">D</text>
<text x="183.3" y="197.3">1</text>
<text x="205.2" y="197.3">16</text>
<text x="183.3" y="199.8">2</text>
<text x="183.3" y="202.3">3</text>
<text x="205.2" y="202.3">14</text>
<text x="205.2" y="199.8">15</text>
<text x="183.3" y="206.2">6</text>
<text x="183.3" y="208.7">7</text>
<text x="205.2" y="208.7">10</text>
<text x="205.2" y="206.2">11</text>
<text x="183.3" y="211.2">8</text>
<text x="205.7" y="211.2">9</text>
<text x="10.4" y="235.7">E</text>
<text x="408.4" y="235.7">E</text>
<text x="10.5" y="285.7">F</text>
<text x="35" y="286.7">1</text>
<text x="85" y="286.7">2</text>
<text x="135" y="286.7">3</text>
<text x="185" y="286.7">4</text>
<text x="235" y="286.7">5</text>
<text x="285" y="286.7">6</text>
<text x="335" y="286.7">7</text>
<text x="385" y="286.7">8</text>
<text x="408.5" y="285.7">F</text>
</g>
<g font-size="1.8" fill="#008484">
<text x="202.8" y="48">T2</text>
<text x="199.5" y="50.3">HX1344NL</text>
<text x="186.9" y="63.5">TD4+</text>
<text x="216.5" y="63.5">TX4+</text>
<text x="154.8" y="68.8">GNDA</text>
<text x="166.6" y="67.3">C17</text>
<text x="172.3" y="67.3">1u</text>
<text x="186.9" y="66.1">TD4-</text>
<text x="186.9" y="68.6">CT4</text>
<text x="186.9" y="71.2">RD4+</text>
<text x="214.1" y="68.6">CMGND</text>
<text x="216.3" y="71.2">RX4+</text>
<text x="216.9" y="66.1">TX4-</text>
<text x="228.2" y="67.3">R13</text>
<text x="235.8" y="67.3">75R</text>
<text x="249.6" y="67.4">1000p</text>
<text x="259.2" y="68.5">GNDREF</text>
<text x="186.9" y="73.7">RD4-</text>
<text x="216.7" y="73.7">RX4-</text>
<text x="186.9" y="99.1">RD3-</text>
<text x="186.9" y="101.6">RD3+</text>
<text x="216.3" y="101.6">RX3+</text>
<text x="216.7" y="99.1">RX3-</text>
<text x="154.8" y="104.4">GNDA</text>
<text x="166.6" y="102.8">C18</text>
<text x="172.3" y="102.8">1u</text>
<text x="186.9" y="104.2">CT3</text>
<text x="186.9" y="106.7">TD3-</text>
<text x="214.1" y="104.2">CMGND</text>
<text x="216.9" y="106.7">TX3-</text>
<text x="228.2" y="102.8">R15</text>
<text x="235.8" y="102.8">75R</text>
<text x="243.5" y="103">C26</text>
<text x="249.6" y="103">1000p</text>
<text x="259.2" y="104.1">GNDREF</text>
<text x="186.9" y="109.3">TD3+</text>
<text x="216.5" y="109.3">TX3+</text>
<text x="186.9" y="134.7">TD2+</text>
<text x="186.9" y="137.2">TD2-</text>
<text x="216.5" y="134.7">TX2+</text>
<text x="216.9" y="137.2">TX2-</text>
<text x="154.8" y="139.9">GNDA</text>
<text x="166.6" y="138.4">C19</text>
<text x="172.3" y="138.4">1u</text>
<text x="186.9" y="139.7">CT2</text>
<text x="186.9" y="142.3">RD2+</text>
<text x="214.1" y="139.7">CMGND</text>
<text x="216.3" y="142.3">RX2+</text>
<text x="228.2" y="138.4">R17</text>
<text x="235.8" y="138.4">75R</text>
<text x="243.5" y="138.5">C27</text>
<text x="249.6" y="138.5">1000p</text>
<text x="259.2" y="139.7">GNDREF</text>
<text x="186.9" y="144.8">RD2-</text>
<text x="216.7" y="144.8">RX2-</text>
<text x="166.6" y="174">C20</text>
<text x="172.3" y="174">1u</text>
<text x="186.9" y="170.2">RD1-</text>
<text x="186.9" y="172.8">RD1+</text>
<text x="216.3" y="172.8">RX1+</text>
<text x="216.7" y="170.2">RX1-</text>
<text x="228.2" y="174">R19</text>
<text x="235.8" y="174">75R</text>
<text x="154.8" y="175.5">GNDA</text>
<text x="186.9" y="175.3">CT1</text>
<text x="186.9" y="177.8">TD1-</text>
<text x="214.1" y="175.3">CMGND</text>
<text x="216.9" y="177.8">TX1-</text>
<text x="243.5" y="174.1">C28</text>
<text x="249.6" y="174.1">1000p</text>
<text x="259.2" y="175.2">GNDREF</text>
<text x="186.9" y="180.4">TD1+</text>
<text x="216.5" y="180.4">TX1+</text>
<text x="193.9" y="193.8">T1</text>
<text x="154.8" y="200.9">GNDA</text>
<text x="166.6" y="199.4">C21</text>
<text x="172.3" y="199.4">1u</text>
<text x="211.6" y="199.4">R5</text>
<text x="218.7" y="199.4">75R</text>
<text x="226.3" y="199.5">C23</text>
<text x="232.5" y="199.5">1000p</text>
<text x="242" y="200.6">GNDREF</text>
<text x="154.8" y="209.8">GNDA</text>
<text x="166.6" y="208.2">C22</text>
<text x="172.3" y="208.2">1u</text>
<text x="211.1" y="208.2">R11</text>
<text x="218.7" y="208.2">75R</text>
<text x="226.3" y="208.4">C24</text>
<text x="232.5" y="208.4">1000p</text>
<text x="242" y="209.5">GNDREF</text>
</g>
<text font-size="1.8" fill="#848400" x="243.5" y="67.4">C25</text>
<g font-size="1.1" fill="#848400">
<text x="174.6" y="65.8">TXM4</text>
<text x="174.8" y="63.3">TXP4</text>
<text x="241.7" y="63.3">TX4+</text>
<text x="241.7" y="65.8">TX4-</text>
<text x="174.7" y="70.9">RXP4</text>
<text x="241.7" y="70.9">RX4+</text>
<text x="174.5" y="73.4">RXM4</text>
<text x="241.7" y="73.4">RX4-</text>
<text x="174.5" y="98.8">RXM3</text>
<text x="174.7" y="101.4">RXP3</text>
<text x="241.7" y="98.8">RX3-</text>
<text x="241.7" y="101.4">RX3+</text>
<text x="174.6" y="106.5">TXM3</text>
<text x="241.7" y="106.5">TX3-</text>
<text x="174.8" y="109">TXP3</text>
<text x="241.7" y="109">TX3+</text>
<text x="174.6" y="136.9">TXM2</text>
<text x="174.8" y="134.4">TXP2</text>
<text x="241.7" y="134.4">TX2+</text>
<text x="241.7" y="136.9">TX2-</text>
<text x="174.7" y="142">RXP2</text>
<text x="241.7" y="142">RX2+</text>
<text x="174.5" y="144.6">RXM2</text>
<text x="241.7" y="144.6">RX2-</text>
<text x="174.5" y="170">RXM1</text>
<text x="174.7" y="172.5">RXP1</text>
<text x="241.7" y="172.5">RX1+</text>
<text x="241.7" y="170">RX1-</text>
<text x="174.6" y="177.6">TXM1</text>
<text x="241.7" y="177.6">TX1-</text>
<text x="174.8" y="180.1">TXP1</text>
<text x="241.7" y="180.1">TX1+</text>
<text x="174.1" y="197.9">TXP5</text>
<text x="224.5" y="197.9">TX5+</text>
<text x="174" y="203">TXM5</text>
<text x="224.5" y="203">TX5-</text>
<text x="174" y="206.8">RXP5</text>
<text x="224.5" y="206.8">RX5+</text>
<text x="173.8" y="211.9">RXM5</text>
<text x="224.5" y="211.9">RX5-</text>
</g>
</svg>
